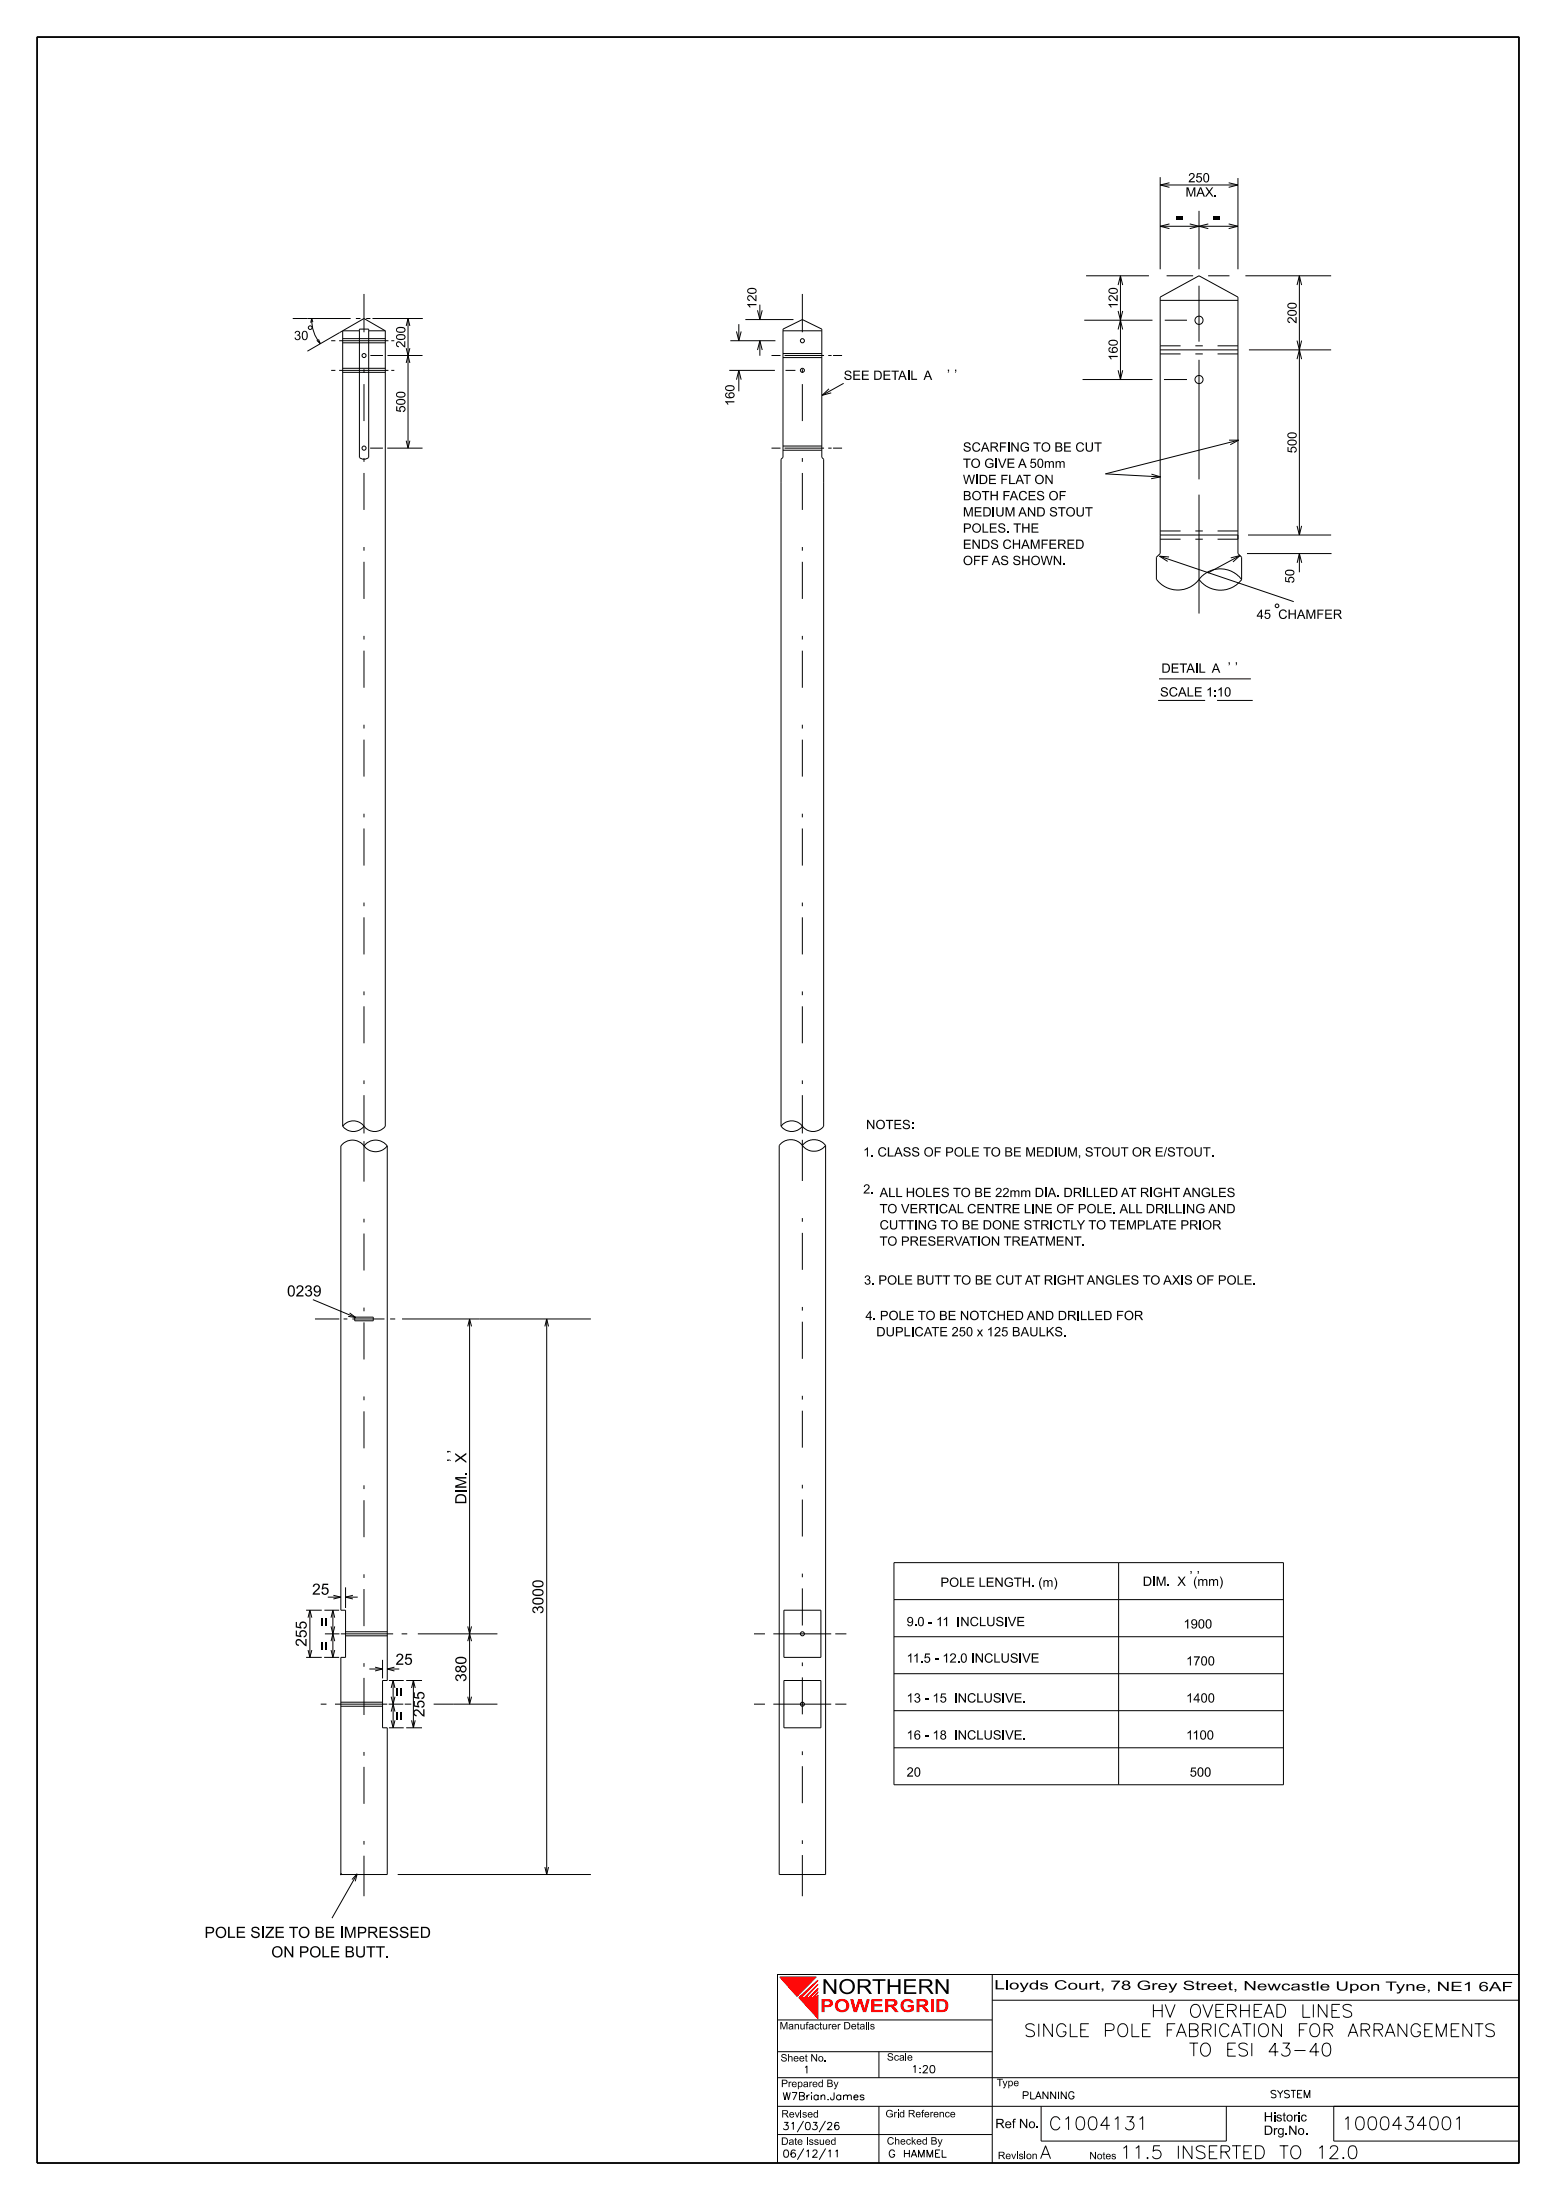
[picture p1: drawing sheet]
<svg xmlns="http://www.w3.org/2000/svg" width="420mm" height="594mm" viewBox="0 0 420 594" stroke-linecap="round" stroke-linejoin="round" font-family="sans-serif">
<g fill="none" stroke="#000" stroke-width=".27">
<path d="M10 10h400v574h-400zM313.2 47.8v24.9M313.2 49.9h21M313.2 49.9l2.5 .7M315.7 49.3l-2.5 .6M323.6 56.9v15.8M331.6 49.3l2.6 .6M334.2 48.1v24.6M334.2 49.9l-2.6 .7M98.2 79.4v10.3M216.6 79.4v10.3M293.2 74.5h16.9"/>
<path d="M302.4 74.5v28M302.4 74.5l-.6 2.5M302.4 74.5l.6 2.5M313.2 61.1h21M313.2 61.1l2.5 .6M314.9 74.5h7.2M315.7 60.5l-2.5 .6M321.1 60.5l5 1.2M323.6 77.1v15.1M326.1 74.5h5.8M326.1 60.5l-5 1.2M331.6 60.5l2.6 .6"/>
<path d="M334.2 61.1l-2.6 .6M336.2 74.5h23.1M350.7 74.5v70M350.7 74.5l-.6 2.5M350.7 74.5l.6 2.5M79 86h15.7M84.1 86a10.2 10.2 0 0 0 2.4 6.8M84.1 86l.4 1M84.1 86l-.2 1.1M85.5 91.9l1 .9M86 91.6l.5 1.2M89.4 92h1.1"/>
<path d="M91.5 92h13.3M92.5 89.3v214.8M92.5 89.3l-9.5 5.5M92.5 99.4h11.5M92.5 92.6h11.5M92.5 91.4h11.5M92.5 89.3l5.7-3.3 5.8 3.3M92.5 89.3h4.5M96.1 86h1.2M97 88.9h2.5v34.6a1.83 1.83 0 0 1-2.5 0zM98.2 99.7v1M98.8 86h1.2"/>
<path d="M99.5 89.3h4.5M100 96h3.4M100.5 86h13.6M104 89.3l-.1 214.9a3.6 3.6 0 0 1-5.7-.1M104.6 96h9.5M105.6 92h.8M109.6 94l.5 2M110.1 86v35M110.1 96l-.5 2M110.1 96l.5 2M110.1 86l-.5 2M110.1 86l.5 2"/>
<path d="M110.6 94l-.5 2M197.1 92h12.2M198.8 89.5l.6 2.5M199.4 87.5v4.5M200.1 89.5l-.7 2.5M201.2 86.3h13M204.5 83.8l.6 2.5M205.1 82.3v4M205.1 92v4.1M205.1 92l.6 2.5M205.1 92l-.6 2.5M205.7 83.8l-.6 2.5"/>
<path d="M208.2 96h2.5M211.3 89.3h10.5M211.3 95.5h10.5M211.3 96.5h10.5M211.8 96h10.6M216.6 99.7v1M223.6 96h.9M224.9 96h2.4M292.7 86.5h18.4M301.8 100l.6 2.5M301.8 84l.6 2.5M302.4 86.5l-.6 2.5"/>
<path d="M302.4 86.5l.6 2.5M303 100l-.6 2.5M303 84l-.6 2.5M313.2 95.6h5.5M313.2 93.4h5.5M313.2 81.1h21M313.2 94.5h21M314.4 86.5h6M322.7 95.6h2M322.7 93.4h2M323.6 97.1v32.3M328.6 95.6h5.6"/>
<path d="M328.6 93.4h5.6M337.1 94.5h22.2M350.1 92l.6 2.5M350.7 94.5l-.6 2.5M350.7 94.5l.6 2.5M351.3 92l-.6 2.5M89.4 100h1.1M91.5 100h13.3M92.5 100.5h11.5M98.2 103.7v10M105.6 100h.8M109.6 119l.5 2"/>
<path d="M110.6 119l-.5 2M196.9 100h12.3M199.4 100l-.6 2.5M199.4 100l.7 2.5M199.4 100v5.6M212 100h2.7M216.6 103.7v10M223.8 105l-1.9 1.7M224.4 106.1l-2.5 .6M227.7 103.5l-5.8 3.2M292.2 102.5h18.9M314.2 102.5h6.2"/>
<path d="M331.8 118.8h2.5M334.3 118.8l-35.9 9.1 14.9 .9M334.3 118.8l-2.2 1.3M98.2 123.7v1M98.2 127.7v10M99.9 121h3.5M104.5 121h9.6M208.2 121h2.5M211.3 120.4h10.5M211.3 121.6h10.5M211.8 121h10.6M216.6 123.7v1"/>
<path d="M216.6 127.7v10M223.6 121h.9M224.9 121h2.4M310.8 128l2.5 .8M313.3 128.8l-2.6 .5M323.6 133.6v32.1M98.2 147.7v1M98.2 151.7v10M216.6 147.7v1M216.6 151.7v10M313 150.2l2.2 1.4M313 150.2l2.6 .2"/>
<path d="M313 150.2l36.2 12.2M313.2 145.6h5.5M313.2 143.4h5.5M313.2 144.5h21M322.7 145.6h2M322.7 143.4h2M323.6 156.4l-1.7 1.7-2.5 1.1h-2.6l-2.4-.8-.9-.6-1.4-1.4v-5.9l1.1-1v-69.3l10.4-5.7 10.6 5.7v69.3l.9 1v6M323.6 156.4l1.3-1.3 1.4-.8 1.6-.6 1.8-.1 1.9 .3 1 .5 1.3 .8 1.2 1.3M323.6 156.4l1.9 1.8 1.7 .8 1.7 .3 1.8-.1 1.6-.5 1.5-.8 1.3-1.4M328.6 145.6h5.6M328.6 143.4h5.6M334.7 150l-8.7 4.7"/>
<path d="M334.7 150l-2.5 .6M334.7 150l-1.9 1.7M336.6 149.5h22.8M336.9 144.5h22.4M350.1 142l.6 2.5M350.7 149.5v5M350.7 149.5l-.6 2.5M350.7 149.5l.7 2.5M351.3 142l-.6 2.5M98.2 171.7v1M98.2 175.7v10M216.6 171.7v1"/>
<path d="M216.6 175.7v10M98.2 195.7v1M98.2 199.7v10M216.6 195.7v1M216.6 199.7v10M312.6 189.1h12.7M312.8 183.3h24.8M328.5 189.1h9.6M98.2 219.7v1M216.6 219.7v1M98.2 223.7v10M216.6 223.7v10"/>
<path d="M98.2 243.7v1M98.2 247.7v10M216.6 243.7v1M216.6 247.7v10M98.2 267.7v1M98.2 271.7v10M216.6 267.7v1M216.6 271.7v10M98.2 291.7v1M98.2 295.7v10.3M216.6 291.7v1M216.6 295.7v10.3"/>
<path d="M92.5 304.1a3.6 3.6 0 0 1 5.7 0M92.5 304.1l.1 .1a3.6 3.6 0 0 0 5.6-.1M98.2 309.4a3.9 3.9 0 0 1 6.3 0M98.2 309.4a3.9 3.9 0 0 0-6.2 0v125.4h1.3v12.7h-1.3v58.6h12.5v-39.6h-1.2v-12.8h1.2v-144.3M98.2 309.4l.3 .2a3.9 3.9 0 0 0 6-.2M98.2 308.1v10.9M210.8 304.1v-180.1l.5-.5v-34.6l5.3-2.6 5.2 2.6v34.6l.5 .5v180.2a3.6 3.6 0 0 1-5.7-.1M210.8 304.1l.1 .1a3.6 3.6 0 0 0 5.7-.1M210.8 304.1a3.6 3.6 0 0 1 5.8 0M216.6 309.3l.1-.1a3.9 3.9 0 0 1 6.1 .1M216.6 309.3l.9 .8a4 4 0 0 0 5.3-.8M216.6 307.8v11.1"/>
<path d="M222.8 309.3v196.8h-12.5l.1-196.9a3.9 3.9 0 0 1 6.2 .1M98.2 329.1v1M98.2 333.1v9.9M216.6 328.9v1M216.6 332.9v10M84.5 350.9l11.5 4.8M85 356.1h6.6M92.7 356.1h1.1M94 355.4l2 .3M94.4 354.5l1.6 1.2M95.1 356.1h8.7M95.7 355.6h5.1v1h-5.1z"/>
<path d="M98.2 353.1v.9M98.2 357v10.1M105.3 356.1h1.4M108.5 356.1h51M126.8 356.1v104M126.8 356.1l-.5 2M126.8 356.1l.5 2M147.6 356.1v150M147.6 356.1l-.5 2M147.6 356.1l.5 2M216.6 352.9v1M216.6 356.9v10"/>
<path d="M98.2 377v1.1M216.6 376.9v1M98.2 381.1v9.9M216.6 380.9v10M98.2 401v1.1M98.2 405.1v9.9M216.6 400.9v1M216.6 404.9v10M82.6 434.8h4.3M83.6 434.8v12.7M83.6 434.8l.6 2M83.6 434.8l-.5 2"/>
<path d="M87.6 434.8h3.9M88.5 431.2h3.5M89.4 439.1l.5 2M89.9 434.8v12.7M89.9 434.8l-.5 2M89.9 434.8l.4 2M90 430.7l2 .5M90.3 439.1l-.4 2M92 431.2l-2 .5M93.3 428.6v5.6M93.3 431.2l1.9 .5M93.3 431.2h3.3"/>
<path d="M95.2 430.7l-1.9 .5M98.2 425.1v.9M98.2 429v10.1M126.3 439.1l.5 2M127.3 439.1l-.5 2M211.6 434.8h10v12.7h-10zM216.6 424.9v1M216.6 428.9v10M241.3 421.9h105.1v60h-105.1zM241.3 431.9h105.1M301.9 421.9v60M82.6 447.5h4.3"/>
<path d="M83.1 445.5l.5 2M84.2 445.5l-.6 2M87.5 447.5h4M87.7 441.1h3.9M89.4 445.5l.5 2M89.9 441.1l-.5 2M89.9 441.1l.4 2M90.3 445.5l-.4 2M92 441.1h14.1M92 459.6h11.3M93.3 441.7h11.2M93.3 440.6h11.2"/>
<path d="M98.2 449v1M98.2 453v10M99.7 450.6h3.5M101.2 450.1l2 .5M103.2 450.6l-2 .6M103.3 448.2v5M104.5 450.6h3.3M104.5 450.6l2 .6M105 453.7h4M105.6 458.1l.5 2M106.1 453.7v12.8M106.1 453.7l-.5 2"/>
<path d="M106.1 453.7l.5 2M106.5 450.1l-2 .5M106.6 458.1l-.5 2M108.4 441.1h1.5M109.6 453.7h4.3M111.6 453.7v12.8M111.6 453.7l-.5 2M111.6 453.7l.5 2M112.8 441.1h21.5M126.3 458.1l.5 2M126.8 441.1l-.5 2M126.8 441.1l.5 2"/>
<path d="M127.3 458.1l-.5 2M203.5 441.1h3M208.7 441.1h15.7M211.6 453.7h10v12.8h-10zM216.6 448.9v1M216.6 452.9v10M225.5 441.1h3M241.3 451.9h105.1M241.3 441.9h105.1M86.6 460.1h1.5M90.4 460.1h14.1M92 460.7h11.3"/>
<path d="M98.2 473v1.1M98.2 477.1v9.9M104.9 460.1h3.9M105 466.5h4M105.6 464.5l.5 2M106.1 460.1l-.5 2M106.1 460.1l.5 2M106.6 464.5l-.5 2M109.3 460.1h1.7M109.6 466.5h4.3M111.1 464.5l.5 2M112.1 464.5l-.5 2"/>
<path d="M117.1 460.1h17.2M203.5 460.1h3M208.7 460.1h15.7M216.6 472.9v1M216.6 476.9v10M225.5 460.1h3M241.3 471.9h105.1M241.3 461.9h105.1M98.2 497.1v.9M216.6 496.9v1M91.9 505.9l.2 .4M92.3 505.8l-.4 .4"/>
<path d="M96.4 505.9l-1.4 1.6M96.4 505.9l-.5 2.1M96.4 505.9l-6.8 12M98.2 501v11M107.4 506.1h52.1M147.1 504.1l.5 2M148.1 504.1l-.5 2M216.6 500.9v11.1M410 533.1h-200v50.9M210 545.4h57.8M210 554h57.8M237.2 554v7"/>
<path d="M210 561h200M210 576.3h57.8M210 568.7h57.8M237.2 568.7v15.3"/>
<circle cx="83.7" cy="88.5" r=".5"/>
<circle cx="98.3" cy="96" r=".55"/>
<circle cx="216.6" cy="92" r=".56"/>
<circle cx="216.6" cy="100" r=".55"/>
<circle cx="323.6" cy="86.5" r="1.1"/>
<circle cx="323.6" cy="102.5" r="1.09"/>
<circle cx="98.3" cy="121" r=".56"/>
<circle cx="344.7" cy="163.6" r=".5"/>
<circle cx="216.6" cy="441.1" r=".55"/>
<circle cx="216.6" cy="460.1" r=".55"/>
</g>
<g fill="#000">
<path d="M122.9 392.3l1.4 1.1 1.6-1.2v.5l-1.3 .9 1.3 .9v.5l-1.6-1.2-1.4 1.1v-.5l1.1-.8-1.1-.8z" fill-rule="evenodd"/>
<path d="M322.9 425.7h.2l-.4 .6a3 3 0 0 0 .4 2.6 2.11 2.11 0 0 1-.6-2.7z" fill-rule="evenodd"/>
<path d="M9.9 9.9h400.2v574.2h-400.2l.2-.2h399.8v-573.8h-399.8v573.8l-.2 .2z" fill-rule="evenodd"/>
</g>
<path d="M220.8 535.8l-3.3 3.6M220.8 534.6l-5.2 4.8 5.2 5.6M220.8 535.7l-3.7 3.7M220.8 534.8l-4.5 4.6M220.8 537.1l-2.1 2.3M220.8 538l-1.1 1.4M220.8 536.9l-2.5 2.5M220.8 537.8l-1.4 1.6M220.8 538.6l-.7 .8" fill="none" stroke="#f00" stroke-width=".27"/>
<path d="M215.6 539.4l5.2-4.8-4.5 4.8h.8l3.7-3.7-3.3 3.7h.8l2.5-2.5v.2l-2.1 2.3h.7l1.4-1.6-1.1 1.6h.4l.7-.8v6.4z" fill-rule="evenodd" fill="#f00"/>
<path d="M210.5 533.8h9.8" fill="none" stroke="#f00" stroke-width=".27"/>
<path d="M210.5 533.8h9.8l-5.2 5.2z" fill="#f00"/>
<path d="M210.5 533.8l4.6 5.2 5.2-5.2M216.3 539.4h.8M217.5 539.4h.8M218.7 539.4h.7M219.7 539.4h.4M220.8 538.6v6.4" fill="none" stroke="#f00" stroke-width=".27"/>
<path d="M10 10h400v574h-400zM267.8 533.1v50.9M267.8 540.1h142.2M216.9 572.7l-1.7 3M222.8 572.7l-1.7 3M267.8 568.7h142.2M281 568.7v9.4h50v-9.4M360 568.7v9.4h50M217 580.1l-1.8 3M222.8 580.1l-1.7 3" fill="none" stroke="#000" stroke-width=".27"/>
<text font-size="4" x="221.8" y="538.4">NORTHERN</text>
<text font-size="3.5" fill="#f00" x="221.3" y="543.3">POWERGRID</text>
<g font-size="3.5">
<text x="310.7" y="544.7">HV OVERHEAD LINES</text>
<text x="276.4" y="549.9">SINGLE POLE FABRICATION FOR ARRANGEMENTS</text>
<text x="320.9" y="555.1">TO ESI 43-40</text>
<text x="283.1" y="575">C1004131</text>
<text x="362.1" y="575">1000434001</text>
<text x="280.7" y="582.8">A</text>
<text x="302.2" y="582.8">11.5 INSERTED TO 12.0</text>
</g>
<g font-size="3">
<text x="77.5" y="350">0239</text>
<text x="121.1" y="394.9" transform="rotate(-90 121.1 394.9)">, ,</text>
<text x="125.9" y="406.2" transform="rotate(-90 125.9 406.2)">DIM.</text>
<text x="84.2" y="430.6">25</text>
<text x="146.7" y="435.8" transform="rotate(-90 146.7 435.8)">3000</text>
<text x="89" y="439.2" transform="rotate(-90 89 439.2)">=</text>
<text x="82.8" y="444.6" transform="rotate(-90 82.8 444.6)">255</text>
<text x="89" y="445.5" transform="rotate(-90 89 445.5)">=</text>
<text x="106.8" y="449.5">25</text>
<text x="125.9" y="454.1" transform="rotate(-90 125.9 454.1)">380</text>
<text x="109.2" y="458.2" transform="rotate(-90 109.2 458.2)">=</text>
<text x="109.2" y="464.6" transform="rotate(-90 109.2 464.6)">=</text>
<text x="114.6" y="463.6" transform="rotate(-90 114.6 463.6)">255</text>
<text x="55.2" y="523.2">POLE SIZE TO BE IMPRESSED</text>
<text x="73.2" y="528.5">ON POLE BUTT.</text>
</g>
<g font-size="2.5">
<text x="320" y="53.1">MAX.</text>
<text x="320.7" y="49.2">250</text>
<text x="317.3" y="60.1">=</text>
<text x="327.3" y="60.1">=</text>
<text x="204.2" y="83.4" transform="rotate(-90 204.2 83.4)">120</text>
<text x="301.7" y="83.4" transform="rotate(-90 301.7 83.4)">120</text>
<text x="350" y="87.4" transform="rotate(-90 350 87.4)">200</text>
<text x="79.4" y="91.8">30</text>
<text x="109.4" y="93.9" transform="rotate(-90 109.4 93.9)">200</text>
<text x="255.5" y="100.1">, ,</text>
<text x="301.7" y="97.4" transform="rotate(-90 301.7 97.4)">160</text>
<text x="227.7" y="102.6">SEE DETAIL</text>
<text x="249.3" y="102.6">A</text>
<text x="109.4" y="111.4" transform="rotate(-90 109.4 111.4)">500</text>
<text x="198.2" y="109.6" transform="rotate(-90 198.2 109.6)">160</text>
<text x="259.9" y="122">SCARFING TO BE CUT</text>
<text x="350" y="122.4" transform="rotate(-90 350 122.4)">500</text>
<text x="259.9" y="130.7">WIDE FLAT ON</text>
<text x="259.9" y="126.3">TO GIVE A 50mm</text>
<text x="259.9" y="135.1">BOTH FACES OF</text>
<text x="259.9" y="139.5">MEDIUM AND STOUT</text>
<text x="259.9" y="143.8">POLES. THE</text>
<text x="259.9" y="148.2">ENDS CHAMFERED</text>
<text x="259.9" y="152.6">OFF AS SHOWN.</text>
<text x="349.3" y="157.5" transform="rotate(-90 349.3 157.5)">50</text>
<text x="339.2" y="167.1">45</text>
<text x="344.7" y="167.1">CHAMFER</text>
<text x="331.3" y="179.2">, ,</text>
<text x="313.5" y="181.6">DETAIL A</text>
<text x="313.1" y="188.1">SCALE 1:10</text>
<text x="233.8" y="304.9">NOTES:</text>
<text x="233" y="312.3">1. CLASS OF POLE TO BE MEDIUM, STOUT OR E/STOUT.</text>
<text x="233" y="322.3">2.</text>
<text x="237.4" y="323.2">ALL HOLES TO BE 22mm DIA. DRILLED AT RIGHT ANGLES</text>
<text x="237.4" y="327.6">TO VERTICAL CENTRE LINE OF POLE. ALL DRILLING AND</text>
<text x="237.4" y="332">CUTTING TO BE DONE STRICTLY TO TEMPLATE PRIOR</text>
<text x="237.4" y="336.3">TO PRESERVATION TREATMENT.</text>
<text x="233.2" y="346.9">3. POLE BUTT TO BE CUT AT RIGHT ANGLES TO AXIS OF POLE.</text>
<text x="233.6" y="356.4">4. POLE TO BE NOTCHED AND DRILLED FOR</text>
<text x="236.4" y="360.8">DUPLICATE 250 x 125 BAULKS.</text>
<text x="321" y="424.5">, ,</text>
<text x="253.9" y="428.4">POLE LENGTH. (m)</text>
<text x="308.5" y="428.2">DIM.</text>
<text x="318.6" y="428.2">X</text>
<text x="323.2" y="428.2">(mm)</text>
<text x="244.7" y="439.1">9.0 - 11</text>
<text x="257.7" y="439.1">INCLUSIVE</text>
<text x="319.4" y="439.7">1900</text>
<text x="244.7" y="448.9">11.5 - 12.0 INCLUSIVE</text>
<text x="320.2" y="449.7">1700</text>
<text x="244.7" y="459.7">13 - 15</text>
<text x="257.4" y="459.7">INCLUSIVE.</text>
<text x="320.2" y="459.7">1400</text>
<text x="244.7" y="469.7">16 - 18</text>
<text x="257.4" y="469.7">INCLUSIVE.</text>
<text x="320.2" y="469.7">1100</text>
<text x="244.7" y="479.7">20</text>
<text x="321.2" y="479.7">500</text>
<text x="268.4" y="537.1">Lloyds Court, 78 Grey Street, Newcastle Upon Tyne, NE1 6AF</text>
<text x="268.7" y="574.6">Ref No.</text>
<text x="341.1" y="572.8">Historic</text>
<text x="341.1" y="576.4">Drg.No.</text>
</g>
<g font-size="2">
<text x="210.4" y="547.9">Manufacturer Details</text>
<text x="210.7" y="556.6">Sheet No.</text>
<text x="239.4" y="556.4">Scale</text>
<text x="210.8" y="563.5">Prepared By</text>
<text x="216.7" y="559.8">1</text>
<text x="246" y="559.7">1:20</text>
<text x="269" y="563.3">Type</text>
<text x="211.2" y="567">W7Brian.James</text>
<text x="275.8" y="566.7">PLANNING</text>
<text x="342.8" y="566.4">SYSTEM</text>
<text x="210.9" y="571.7">Revised</text>
<text x="211.2" y="575">31/03/26</text>
<text x="239" y="571.7">Grid Reference</text>
<text x="210.8" y="579.1">Date Issued</text>
<text x="239.4" y="579">Checked By</text>
<text x="211.2" y="582.5">06/12/11</text>
<text x="239.8" y="582.5">G HAMMEL</text>
<text x="269.3" y="583">Revision</text>
<text x="294" y="583">Notes</text>
</g>
</svg>
